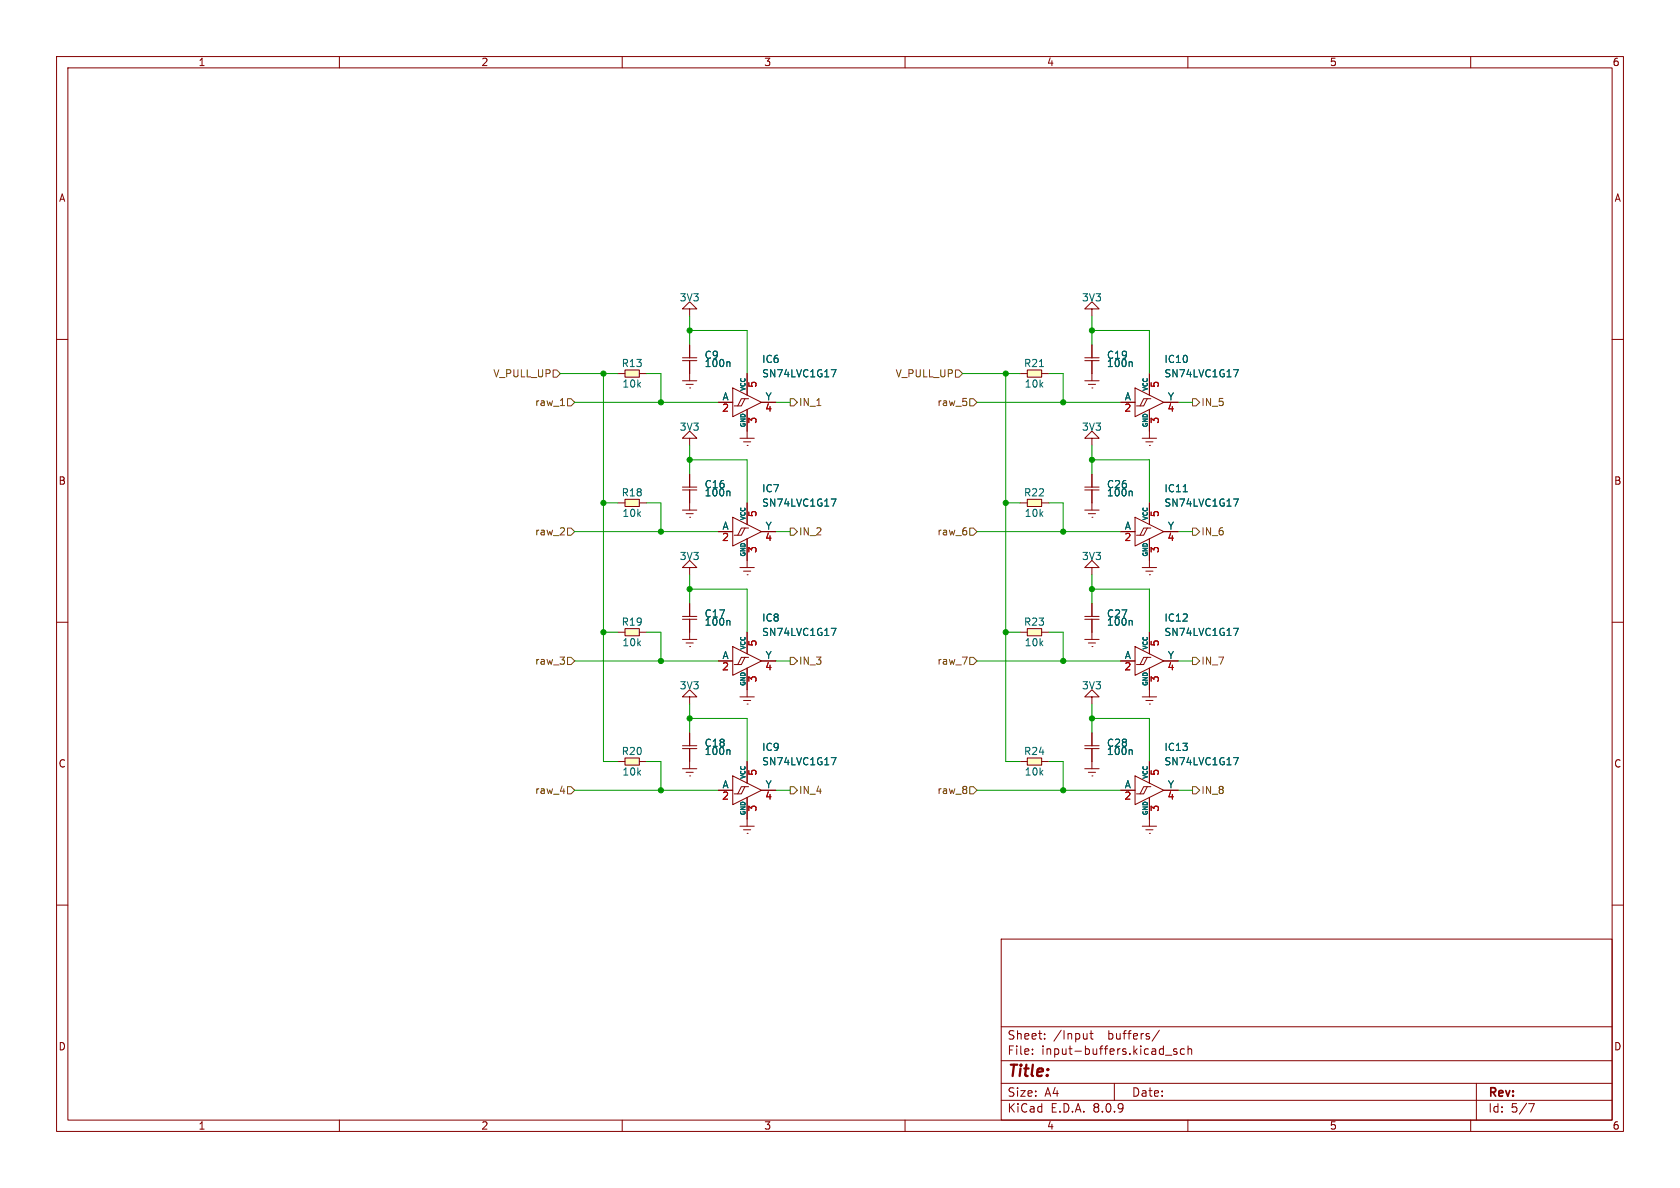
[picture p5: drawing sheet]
<svg xmlns="http://www.w3.org/2000/svg" width="297mm" height="210mm" viewBox="0 0 297 210" stroke-linecap="round" stroke-linejoin="round" font-family="sans-serif">
<g fill="none" stroke="#840000" stroke-width=".18">
<path d="M10 10h277v190h-277zM12 12h273v186h-273zM60 10v2M110 10v2M160 10v2M210 10v2M260 10v2M121.9 54.6h1.3l-1.3-1.3-1.3 1.3h1.3v1.3M193 54.6h1.3l-1.3-1.3-1.2 1.3h1.2v1.3M10 60h2M121.9 77.5h1.3l-1.3-1.3-1.3 1.3h1.3v1.2M191.8 63.2h2.5"/>
<path d="M191.8 63.8h2.5M193 61v2.3M193 63.7v2.3M285 60h2M120.6 86.1h2.6M120.6 86.6h2.6M121.9 83.8v2.3M121.9 86.6v2.3M10 110h2M191.8 109h2.5M191.8 109.5h2.5M191.8 113h2.5"/>
<path d="M192.4 113.7h1.3M193 114.3h.1M193 100.3h1.3l-1.3-1.2-1.2 1.2h1.2v1.3M193 106.7v2.3M193 109.4v3.6M285 110h2M10 160h2M177 166h108v32h-108zM285 160h2M60 198v2M110 198v2M160 198v2"/>
<path d="M177 194.5h108M177 191.5h108M177 187.5h108M177 181.5h108M182.5 186.3v.1M182.5 185.5v.1M184.7 183.6v.1M184.7 182.8v.1M192.2 182.7v1M192.2 183.6h-.1M192.7 182.7h.5M192.9 182.2v1.3l.3 .2"/>
<path d="M197 191.5v3M205 182.1l-1.3 2M206 186.5h1.2M208 185.5l-.3-.1-.2 .2v.2l.5 .2v.3h-.5M209.4 185.5l-.4-.1-.3 .3v.4l.1 .2h.6M210 198v2M210 185.5l.2-.1 .4 .1 .1 .9M210 184.9v1.5M260 198v2M261 191.5v6.5M270.2 195.1h1l-.6 1.5"/>
</g>
<path d="M200 64l.2 .1v.7M128.9 86.8l.1 .2v.7M200 109.7l.2 .2v.6" fill="none" stroke="#006464" stroke-width=".18"/>
<path d="M110.5 134h2.5v1.3h-2.5z" fill="#ffffc2"/>
<g fill="none" stroke="#840000" stroke-width=".18">
<path d="M120.6 63.2h2.6M120.6 63.8h2.6M120.6 67.3h2.6M121.3 67.9h1.3M121.9 68.6h.1M121.9 61v2.3M121.9 63.7v3.6M198.1 71.1h2.6M200.7 68.6l5 2.5-5 2.6zM202.8 70.5h-.6l-.7 1.3h-.6M203.2 66v3.9M203.2 72.4v3.8"/>
<path d="M203.5 70.5h-.7l-.6 1.3h-.7M205.7 71.1h2.6M127 94h2.5M129.5 91.4l5.1 2.6-5.1 2.5zM131.7 93.3h-.6l-.7 1.3h-.6M132.1 88.9v3.8M132.1 95.3v3.8M132.3 93.3h-.6l-.6 1.3h-.7M134.6 94h2.6M203.2 99.1v1.2M198.1 116.8h2.6M200.7 114.3l5 2.5-5 2.6z"/>
<path d="M201.9 100.3h2.6M202.6 101h1.2M202.8 116.2h-.6l-.7 1.3h-.6M203.2 101.6h.1M203.2 111.8v3.8M203.2 118.1v3.8M203.5 116.2h-.7l-.6 1.3h-.7M205.7 116.8h2.6M109.2 134.6h1.3M110.5 134h2.5v1.3h-2.5zM113 134.6h1.3"/>
</g>
<path d="M128.9 64l.1 .1v.7M218.1 65.3h.8l-.5 1.3M146.9 88.2h.9l-.6 1.3M218.1 111.1h.8l-.5 1.2" fill="none" stroke="#006464" stroke-width=".18"/>
<path d="M181.6 65.4h2.5v1.3h-2.5z" fill="#ffffc2"/>
<g fill="none" stroke="#840000" stroke-width=".18">
<path d="M180.3 66h1.3M181.6 65.4h2.5v1.3h-2.5zM184.1 66h1.3M191.8 67.3h2.5M192.4 67.9h1.3M193 68.6h.1M193 66v1.3M201.9 77.5h2.6M202.6 78.1h1.2M203.2 78.7h.1M203.2 76.2v1.3M198.1 139.7h2.6"/>
<path d="M200.7 137.2l5 2.5-5 2.5zM202.8 139.1h-.6l-.7 1.2h-.6M203.2 134.6v3.8M203.5 139.1h-.7l-.6 1.2h-.7M205.7 139.7h2.6M201.9 146.1h2.6M202.6 146.7h1.2M203.2 147.3h.1M203.2 141v5.1"/>
</g>
<path d="M183.8 64.8h.7M218.1 133.9h.8l-.5 1.3" fill="none" stroke="#006464" stroke-width=".18"/>
<path d="M181.6 111.1h2.5v1.3h-2.5z" fill="#ffffc2"/>
<g fill="none" stroke="#840000" stroke-width=".18">
<path d="M193 77.5h1.3l-1.3-1.3-1.2 1.3h1.2v1.2M127 116.8h2.5M129.5 114.3l5.1 2.5-5.1 2.6zM131.7 116.2h-.6l-.7 1.3h-.6M132.1 111.8v3.8M132.1 118.1v3.8M132.3 116.2h-.6l-.6 1.3h-.7M134.6 116.8h2.6M180.3 111.8h1.3M181.6 111.1h2.5v1.3h-2.5zM184.1 111.8h1.3M120.6 131.8h2.6"/>
<path d="M120.6 132.3h2.6M121.9 129.5v2.4M121.9 132.3v2.3M191.8 135.9h2.5M191.8 131.8h2.5M191.8 132.3h2.5M192.4 136.5h1.3M193 137.2h.1M193 123.2h1.3l-1.3-1.3-1.2 1.3h1.2v1.3M193 129.5v2.4M193 132.3v3.6M201.9 123.2h2.6"/>
<path d="M202.6 123.8h1.2M203.2 124.5h.1M203.2 121.9v1.3"/>
</g>
<path d="M146.9 111.1h.9l-.6 1.2M128.9 132.5l.1 .2v.7M200 132.5l.2 .2v.7" fill="none" stroke="#006464" stroke-width=".18"/>
<path d="M181.6 88.3h2.5v1.2h-2.5z" fill="#ffffc2"/>
<path d="M180.3 88.9h1.3M181.6 88.3h2.5v1.2h-2.5zM184.1 88.9h1.3" fill="none" stroke="#840000" stroke-width=".18"/>
<path d="M110.5 111.1h2.5v1.3h-2.5z" fill="#ffffc2"/>
<path d="M109.2 111.8h1.3M110.5 111.1h2.5v1.3h-2.5zM113 111.8h1.3" fill="none" stroke="#840000" stroke-width=".18"/>
<path d="M110.5 88.3h2.5v1.2h-2.5z" fill="#ffffc2"/>
<g fill="none" stroke="#840000" stroke-width=".18">
<path d="M127 71.1h2.5M129.5 68.6l5.1 2.5-5.1 2.6zM130.8 77.5h2.5M131.4 78.1h1.3M131.7 70.5h-.6l-.7 1.3h-.6M132.1 78.7h.1M132.1 66v3.9M132.1 72.4v5.1M132.3 70.5h-.6l-.6 1.3h-.7M134.6 71.1h2.6M109.2 88.9h1.3M110.5 88.3h2.5v1.2h-2.5z"/>
<path d="M113 88.9h1.3M120.6 90.2h2.6M121.3 90.8h1.3M121.9 91.4h.1M121.9 88.9v1.3M132.1 99.1v1.2M191.8 90.2h2.5M191.8 86.1h2.5M191.8 86.6h2.5M192.4 90.8h1.3M193 91.4h.1M193 83.8v2.3"/>
<path d="M193 86.6v3.6M198.1 94h2.6M200.7 91.4l5 2.6-5 2.5zM202.8 93.3h-.6l-.7 1.3h-.6M203.2 88.9v3.8M203.2 95.3v3.8M203.5 93.3h-.7l-.6 1.3h-.7M205.7 94h2.6M120.6 109h2.6M120.6 109.5h2.6M120.6 113h2.6M121.3 113.7h1.3"/>
<path d="M121.9 114.3h.1M121.9 100.3h1.3l-1.3-1.2-1.3 1.2h1.3v1.3M121.9 106.7v2.3M121.9 109.4v3.6M130.8 100.3h2.5M131.4 101h1.3M132.1 101.6h.1M120.6 135.9h2.6M121.3 136.5h1.3M121.9 123.2h1.3l-1.3-1.3-1.3 1.3h1.3v1.3M121.9 137.2h.1M121.9 134.6v1.3"/>
<path d="M130.8 123.2h2.5M131.4 123.8h1.3M132.1 124.5h.1M132.1 121.9v1.3"/>
</g>
<path d="M146.9 65.3h.9l-.6 1.3M200 86.8l.2 .2v.7M209.2 86.9h.7M218.1 88.2h.8l-.5 1.3M128.9 109.7l.1 .2v.6" fill="none" stroke="#006464" stroke-width=".18"/>
<path d="M110.5 65.4h2.5v1.3h-2.5z" fill="#ffffc2"/>
<g fill="none" stroke="#840000" stroke-width=".18">
<path d="M109.2 66h1.3M110.5 65.4h2.5v1.3h-2.5zM113 66h1.3M127 139.7h2.5M129.5 137.2l5.1 2.5-5.1 2.5zM131.7 139.1h-.6l-.7 1.2h-.6M132.1 134.6v3.8M132.3 139.1h-.6l-.6 1.2h-.7M134.6 139.7h2.6M130.8 146.1h2.5M131.4 146.7h1.3M132.1 147.3h.1"/>
<path d="M132.1 141v5.1"/>
</g>
<path d="M146.9 133.9h.9l-.6 1.3" fill="none" stroke="#006464" stroke-width=".18"/>
<path d="M181.6 134h2.5v1.3h-2.5z" fill="#ffffc2"/>
<g fill="none" stroke="#840000" stroke-width=".18">
<path d="M121.9 61v2.3M121.9 63.7v2.3M127 71.1h2.5M132.1 66v3.9M132.1 72.4v3.8M134.6 71.1h2.6M193 61v2.3M193 63.7v2.3M198.1 71.1h2.6M203.2 66v3.9M203.2 72.4v3.8M205.7 71.1h2.6"/>
<path d="M121.9 83.8v2.3M121.9 86.6v2.3M127 94h2.5M132.1 88.9v3.8M132.1 95.3v3.8M134.6 94h2.6M193 83.8v2.3M193 86.6v2.3M198.1 94h2.6M203.2 88.9v3.8M203.2 95.3v3.8M205.7 94h2.6"/>
<path d="M121.9 106.7v2.3M121.9 109.4v2.4M127 116.8h2.5M132.1 111.8v3.8M132.1 118.1v3.8M134.6 116.8h2.6M193 106.7v2.3M193 109.4v2.4M198.1 116.8h2.6M203.2 111.8v3.8M203.2 118.1v3.8M205.7 116.8h2.6"/>
<path d="M121.9 129.5v2.4M121.9 132.3v2.3M127 139.7h2.5M132.1 134.6v3.8M134.6 139.7h2.6M180.3 134.6h1.3M181.6 134h2.5v1.3h-2.5zM184.1 134.6h1.3M193 129.5v2.4M193 132.3v2.3M198.1 139.7h2.6M203.2 134.6v3.8"/>
<path d="M205.7 139.7h2.6M132.1 141v3.8M203.2 141v3.8"/>
</g>
<g fill="none" stroke="#725600" stroke-width=".18">
<path d="M97.8 65.4h.6l.7 .6-.7 .7h-.6zM99.1 71.7h.7M100.3 70.5h.7l.6 .6-.6 .7h-.7zM139.7 70.5h.6l.7 .6-.7 .7h-.6zM168.9 65.4h.6l.7 .6-.7 .7h-.6zM171.4 70.5h.7l.6 .6-.6 .7h-.7zM210.8 70.5h.7l.6 .6-.6 .7h-.7zM100.3 93.3h.7l.6 .7-.6 .6h-.7zM139.7 93.3h.6l.7 .7-.7 .6h-.6zM171.4 93.3h.7l.6 .7-.6 .6h-.7zM210.8 93.3h.7l.6 .7-.6 .6h-.7zM100.3 116.2h.7l.6 .6-.6 .7h-.7z"/>
<path d="M139.7 116.2h.6l.7 .6-.7 .7h-.6zM171.4 116.2h.7l.6 .6-.6 .7h-.7zM210.8 116.2h.7l.6 .6-.6 .7h-.7zM100.3 139.1h.7l.6 .6-.6 .6h-.7zM139.7 139.1h.6l.7 .6-.7 .6h-.6zM171.4 139.1h.7l.6 .6-.6 .6h-.7zM210.8 139.1h.7l.6 .6-.6 .6h-.7z"/>
</g>
<g fill="none" stroke="#009600" stroke-width=".18">
<path d="M121.9 55.9v5.1M121.9 58.4h10.2v7.6M193 58.4h10.2v7.6M193 55.9v5.1M99.1 66h10.1M101.6 71.1h25.4M106.7 66v68.6h2.5M114.3 66h2.5v5.1M121.9 78.7v5.1M137.2 71.1h2.5M170.2 66h10.1M172.7 71.1h25.4"/>
<path d="M177.8 66v68.6h2.5M185.4 66h2.6v5.1M193 78.7v5.1M208.3 71.1h2.5M101.6 94h25.4M106.7 88.9h2.5M114.3 88.9h2.5v5.1M121.9 81.3h10.2v7.6M137.2 94h2.5M172.7 94h25.4M177.8 88.9h2.5M185.4 88.9h2.6v5.1"/>
<path d="M193 81.3h10.2v7.6M208.3 94h2.5M101.6 116.8h25.4M106.7 111.8h2.5M114.3 111.8h2.5v5M121.9 101.6v5.1M121.9 104.1h10.2v7.7M137.2 116.8h2.5M172.7 116.8h25.4M177.8 111.8h2.5M185.4 111.8h2.6v5M193 104.1h10.2v7.7"/>
<path d="M193 101.6v5.1M208.3 116.8h2.5M101.6 139.7h25.4M114.3 134.6h2.5v5.1M121.9 124.5v5M121.9 127h10.2v7.6M137.2 139.7h2.5M172.7 139.7h25.4M185.4 134.6h2.6v5.1M193 127h10.2v7.6M193 124.5v5M208.3 139.7h2.5"/>
</g>
<g fill="none" stroke="#006464" stroke-width=".18">
<path d="M128.9 64l.1 .1v.7M146.9 65.3h.9l-.6 1.3M200 64l.2 .1v.7M218.1 65.3h.8l-.5 1.3M128.9 86.8l.1 .2v.7M146.9 88.2h.9l-.6 1.3M200 86.8l.2 .2v.7M209.2 86.9h.7M218.1 88.2h.8l-.5 1.3M128.9 109.7l.1 .2v.6M146.9 111.1h.9l-.6 1.2M200 109.7l.2 .2v.6"/>
<path d="M218.1 111.1h.8l-.5 1.2M128.9 132.5l.1 .2v.7M146.9 133.9h.9l-.6 1.3M200 132.5l.2 .2v.7M218.1 133.9h.8l-.5 1.3"/>
</g>
<g fill="#009600" stroke="#009600" stroke-width=".18">
<circle cx="106.7" cy="111.8" r=".46"/>
<circle cx="116.8" cy="116.8" r=".46"/>
<circle cx="106.7" cy="88.9" r=".46"/>
<circle cx="121.9" cy="104.1" r=".46"/>
<circle cx="177.8" cy="111.8" r=".46"/>
<circle cx="188" cy="139.7" r=".46"/>
<circle cx="193" cy="104.1" r=".46"/>
<circle cx="188" cy="94" r=".46"/>
<circle cx="193" cy="127" r=".46"/>
<circle cx="188" cy="116.8" r=".46"/>
<circle cx="121.9" cy="58.4" r=".46"/>
<circle cx="121.9" cy="81.3" r=".46"/>
<circle cx="116.8" cy="71.1" r=".46"/>
<circle cx="106.7" cy="66" r=".46"/>
<circle cx="116.8" cy="94" r=".46"/>
<circle cx="193" cy="81.3" r=".46"/>
<circle cx="177.8" cy="88.9" r=".46"/>
<circle cx="193" cy="58.4" r=".46"/>
<circle cx="177.8" cy="66" r=".46"/>
<circle cx="188" cy="71.1" r=".46"/>
<circle cx="116.8" cy="139.7" r=".46"/>
<circle cx="121.9" cy="127" r=".46"/>
</g>
<text font-size="2.8" fill="#840000" x="178" y="190.9">Title:</text>
<g font-size="2.1" fill="#840000">
<text x="178" y="184">Sheet:</text>
<text x="186.2" y="184">/Input</text>
<text x="196" y="184">buffers/</text>
<text x="178" y="186.7">File:</text>
<text x="184.1" y="186.7">input-buffers.kicad_sch</text>
<text x="178" y="196.9">KiCad</text>
<text x="178" y="194.1">Size:</text>
<text x="184.7" y="194.1">A4</text>
<text x="185.7" y="196.9">E.D.A.</text>
<text x="193.3" y="196.9">8.0.9</text>
<text x="200" y="194.1">Date:</text>
<text x="263" y="194.3">Rev:</text>
<text x="263" y="196.9">Id:</text>
<text x="267.1" y="196.9">5/7</text>
</g>
<g font-size="1.8" fill="#840000">
<text x="35" y="11.9">1</text>
<text x="85" y="11.9">2</text>
<text x="135" y="11.9">3</text>
<text x="185" y="11.9">4</text>
<text x="235" y="11.9">5</text>
<text x="285" y="11.9">6</text>
<text x="10.3" y="35.9">A</text>
<text x="285.3" y="35.9">A</text>
<text x="10.3" y="85.9">B</text>
<text x="285.3" y="85.9">B</text>
<text x="10.3" y="135.9">C</text>
<text x="285.3" y="135.9">C</text>
<text x="10.3" y="185.9">D</text>
<text x="285.3" y="185.9">D</text>
<text x="35" y="199.9">1</text>
<text x="85" y="199.9">2</text>
<text x="135" y="199.9">3</text>
<text x="185" y="199.9">4</text>
<text x="235" y="199.9">5</text>
<text x="285" y="199.9">6</text>
</g>
<g font-size="1.8" fill="#006464">
<text x="120.1" y="53.5">3V3</text>
<text x="191.2" y="53.5">3V3</text>
<text x="109.8" y="65.1">R13</text>
<text x="124.5" y="63.6">C9</text>
<text x="124.5" y="65.1">100n</text>
<text x="134.6" y="64.4">IC6</text>
<text x="180.9" y="65.1">R21</text>
<text x="195.6" y="65.1">100n</text>
<text x="195.6" y="63.6">C19</text>
<text x="205.7" y="64.4">IC10</text>
<text x="109.9" y="68.7">10k</text>
<text x="127.6" y="70.9">A</text>
<text x="134.6" y="66.9">SN74LVC1G17</text>
<text x="135.2" y="70.9">Y</text>
<text x="181.1" y="68.7">10k</text>
<text x="198.7" y="70.9">A</text>
<text x="205.7" y="66.9">SN74LVC1G17</text>
<text x="206.4" y="70.9">Y</text>
<text x="120.1" y="76.3">3V3</text>
<text x="191.2" y="76.3">3V3</text>
<text x="109.8" y="87.9">R18</text>
<text x="124.5" y="87.9">100n</text>
<text x="124.5" y="86.5">C16</text>
<text x="134.6" y="87.2">IC7</text>
<text x="134.6" y="89.8">SN74LVC1G17</text>
<text x="180.9" y="87.9">R22</text>
<text x="195.6" y="87.9">100n</text>
<text x="195.6" y="86.5">C26</text>
<text x="205.7" y="87.2">IC11</text>
<text x="205.7" y="89.8">SN74LVC1G17</text>
<text x="109.9" y="91.6">10k</text>
<text x="127.6" y="93.7">A</text>
<text x="135.2" y="93.7">Y</text>
<text x="181.1" y="91.6">10k</text>
<text x="198.7" y="93.7">A</text>
<text x="206.4" y="93.7">Y</text>
<text x="120.1" y="99.2">3V3</text>
<text x="191.2" y="99.2">3V3</text>
<text x="109.8" y="110.8">R19</text>
<text x="124.5" y="110.8">100n</text>
<text x="124.5" y="109.4">C17</text>
<text x="134.6" y="110.1">IC8</text>
<text x="134.6" y="112.6">SN74LVC1G17</text>
<text x="180.9" y="110.8">R23</text>
<text x="195.6" y="110.8">100n</text>
<text x="195.6" y="109.4">C27</text>
<text x="205.7" y="110.1">IC12</text>
<text x="205.7" y="112.6">SN74LVC1G17</text>
<text x="109.9" y="114.4">10k</text>
<text x="127.6" y="116.6">A</text>
<text x="135.2" y="116.6">Y</text>
<text x="181.1" y="114.4">10k</text>
<text x="198.7" y="116.6">A</text>
<text x="206.4" y="116.6">Y</text>
<text x="120.1" y="122.1">3V3</text>
<text x="191.2" y="122.1">3V3</text>
<text x="109.8" y="133.7">R20</text>
<text x="109.9" y="137.3">10k</text>
<text x="124.5" y="133.7">100n</text>
<text x="124.5" y="132.2">C18</text>
<text x="134.6" y="132.9">IC9</text>
<text x="134.6" y="135.5">SN74LVC1G17</text>
<text x="180.9" y="133.7">R24</text>
<text x="181.1" y="137.3">10k</text>
<text x="195.6" y="133.7">100n</text>
<text x="195.6" y="132.2">C28</text>
<text x="205.7" y="132.9">IC13</text>
<text x="205.7" y="135.5">SN74LVC1G17</text>
<text x="127.6" y="139.4">A</text>
<text x="135.2" y="139.4">Y</text>
<text x="198.7" y="139.4">A</text>
<text x="206.4" y="139.4">Y</text>
</g>
<g font-size="1.8" fill="#725600">
<text x="87.1" y="66.9">V_PULL_UP</text>
<text x="94.5" y="72">raw_1</text>
<text x="141.2" y="72">IN_1</text>
<text x="158.2" y="66.9">V_PULL_UP</text>
<text x="165.6" y="72">raw_5</text>
<text x="212.3" y="72">IN_5</text>
<text x="94.5" y="94.8">raw_2</text>
<text x="141.2" y="94.8">IN_2</text>
<text x="165.6" y="94.8">raw_6</text>
<text x="212.3" y="94.8">IN_6</text>
<text x="94.5" y="117.7">raw_3</text>
<text x="141.2" y="117.7">IN_3</text>
<text x="165.6" y="117.7">raw_7</text>
<text x="212.3" y="117.7">IN_7</text>
<text x="94.5" y="140.6">raw_4</text>
<text x="141.2" y="140.6">IN_4</text>
<text x="165.6" y="140.6">raw_8</text>
<text x="212.3" y="140.6">IN_8</text>
</g>
<g font-size="1.8" fill="#a90000">
<text x="134.1" y="68.7" transform="rotate(-90 134.1 68.7)">5</text>
<text x="205.2" y="68.7" transform="rotate(-90 205.2 68.7)">5</text>
<text x="127.6" y="73.1">2</text>
<text x="134.1" y="75" transform="rotate(-90 134.1 75)">3</text>
<text x="135.2" y="73.1">4</text>
<text x="198.7" y="73.1">2</text>
<text x="205.2" y="75" transform="rotate(-90 205.2 75)">3</text>
<text x="206.3" y="73.1">4</text>
<text x="127.6" y="96">2</text>
<text x="134.1" y="91.5" transform="rotate(-90 134.1 91.5)">5</text>
<text x="135.2" y="96">4</text>
<text x="198.7" y="96">2</text>
<text x="205.2" y="91.5" transform="rotate(-90 205.2 91.5)">5</text>
<text x="206.3" y="96">4</text>
<text x="134.1" y="97.9" transform="rotate(-90 134.1 97.9)">3</text>
<text x="205.2" y="97.9" transform="rotate(-90 205.2 97.9)">3</text>
<text x="127.6" y="118.8">2</text>
<text x="134.1" y="114.4" transform="rotate(-90 134.1 114.4)">5</text>
<text x="135.2" y="118.8">4</text>
<text x="198.7" y="118.8">2</text>
<text x="205.2" y="114.4" transform="rotate(-90 205.2 114.4)">5</text>
<text x="206.3" y="118.8">4</text>
<text x="134.1" y="120.7" transform="rotate(-90 134.1 120.7)">3</text>
<text x="205.2" y="120.7" transform="rotate(-90 205.2 120.7)">3</text>
<text x="134.1" y="137.2" transform="rotate(-90 134.1 137.2)">5</text>
<text x="205.2" y="137.2" transform="rotate(-90 205.2 137.2)">5</text>
<text x="127.6" y="141.7">2</text>
<text x="134.1" y="143.6" transform="rotate(-90 134.1 143.6)">3</text>
<text x="135.2" y="141.7">4</text>
<text x="198.7" y="141.7">2</text>
<text x="205.2" y="143.6" transform="rotate(-90 205.2 143.6)">3</text>
<text x="206.3" y="141.7">4</text>
</g>
<g font-size="1.1" fill="#006464">
<text x="131.8" y="69.2" transform="rotate(-90 131.8 69.2)">VCC</text>
<text x="202.9" y="69.2" transform="rotate(-90 202.9 69.2)">VCC</text>
<text x="131.8" y="75.7" transform="rotate(-90 131.8 75.7)">GND</text>
<text x="202.9" y="75.7" transform="rotate(-90 202.9 75.7)">GND</text>
<text x="131.8" y="92.1" transform="rotate(-90 131.8 92.1)">VCC</text>
<text x="202.9" y="92.1" transform="rotate(-90 202.9 92.1)">VCC</text>
<text x="131.8" y="98.5" transform="rotate(-90 131.8 98.5)">GND</text>
<text x="202.9" y="98.5" transform="rotate(-90 202.9 98.5)">GND</text>
<text x="131.8" y="115" transform="rotate(-90 131.8 115)">VCC</text>
<text x="202.9" y="115" transform="rotate(-90 202.9 115)">VCC</text>
<text x="131.8" y="121.4" transform="rotate(-90 131.8 121.4)">GND</text>
<text x="202.9" y="121.4" transform="rotate(-90 202.9 121.4)">GND</text>
<text x="131.8" y="137.8" transform="rotate(-90 131.8 137.8)">VCC</text>
<text x="202.9" y="137.8" transform="rotate(-90 202.9 137.8)">VCC</text>
<text x="131.8" y="144.2" transform="rotate(-90 131.8 144.2)">GND</text>
<text x="202.9" y="144.2" transform="rotate(-90 202.9 144.2)">GND</text>
</g>
</svg>
